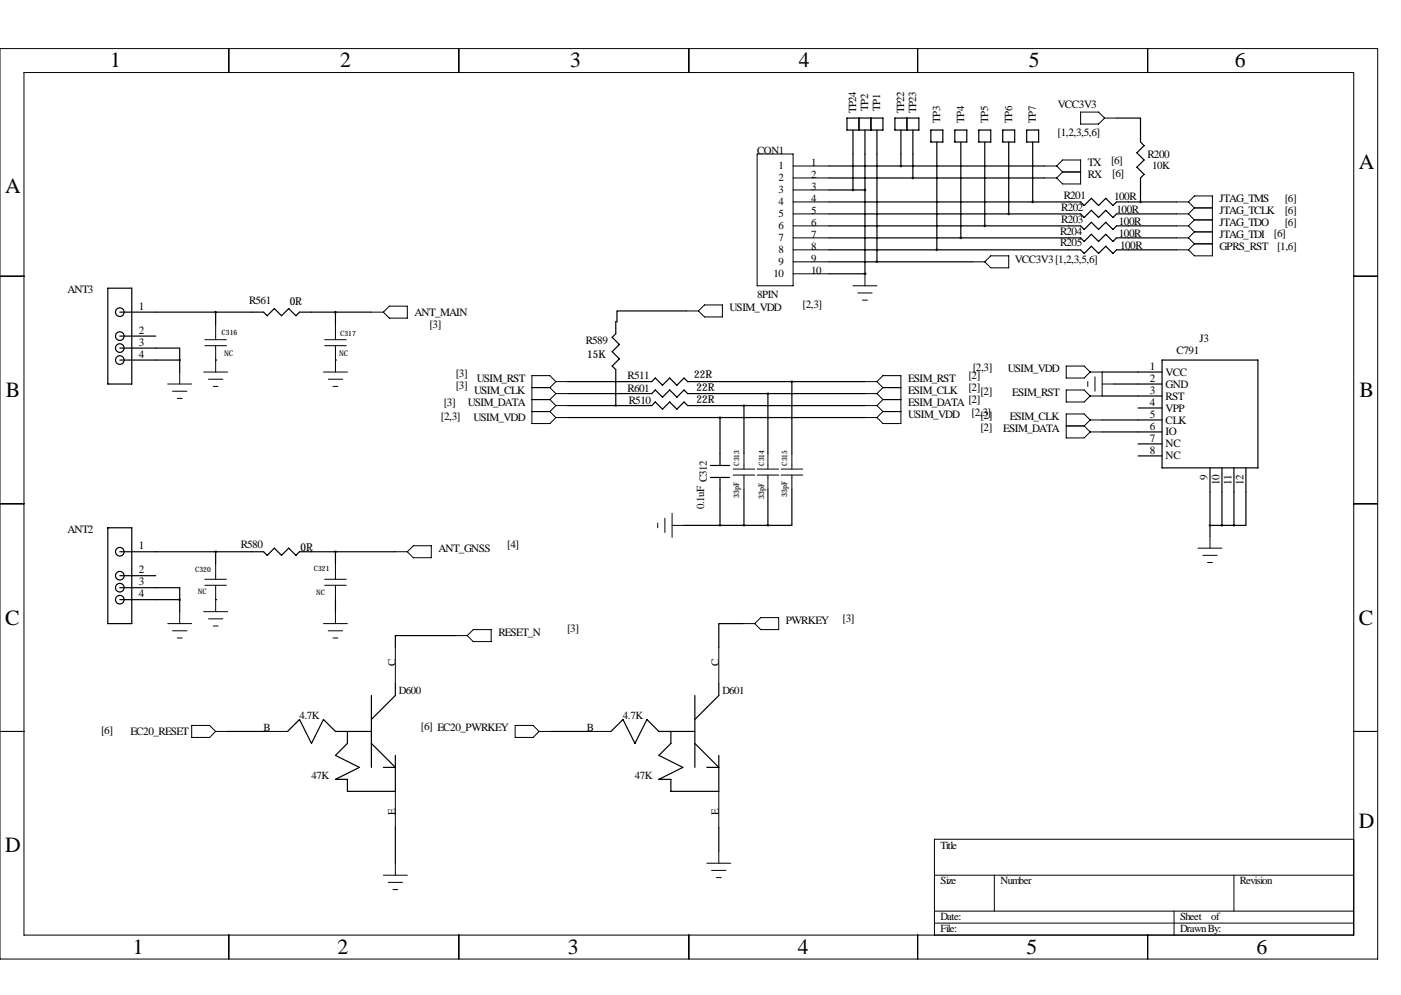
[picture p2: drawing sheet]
<svg xmlns="http://www.w3.org/2000/svg" width="297mm" height="211mm" viewBox="0 0 297 211" stroke-linecap="round" stroke-linejoin="round" font-family="sans-serif">
<g fill="none" stroke="#000" stroke-width=".21">
<path d="M0 10.3h292.1v193h-292.1zM5.1 15.4h281.9v182.9h-281.9zM48.5 10.3v5.1M97.3 10.3v5.1M146 10.3v5.1M194.6 10.3v5.1M243.3 10.3v5.1M160.5 32.7h7.6v27.9h-7.6zM168.1 35.2h7.7M168.1 37.7h7.7M221.5 35.2h2.5M221.5 37.7h2.5"/>
<path d="M224 35.2l1.3-1.3h3.8v5.1h-3.8l-1.3-1.3M224 35.2l1.3 1.3M225.3 36.5h3.8M225.3 36.5l-1.3 1.2M229.1 23.8h3.8l1.3 1.2-1.3 1.3h-3.8zM234.2 25h2.5M0 58.6h5.1M168.1 40.3h7.7M168.1 42.8h7.7M168.1 45.4h7.7M168.1 47.9h7.7M168.1 50.4h7.7"/>
<path d="M168.1 53h7.7M168.1 55.5h7.7M168.1 58.1h7.7M183.4 58.1v2.5M206.2 55.5h2.6M208.8 55.5l1.3-1.3h3.8v2.6h-3.8zM249.4 42.8h2.6M249.4 45.4h2.6M249.4 47.9h2.6M249.4 50.4h2.6M249.4 53h2.6M252 42.8l1.2 1.3"/>
<path d="M252 42.8l1.2-1.3h3.8v12.7h-3.8l-1.2-1.2M252 50.4l1.2 1.3M252 47.9l1.2 1.3M252 45.4l1.2 1.2M253.2 51.7h3.8M253.2 51.7l-1.2 1.3M253.2 49.2h3.8M253.2 49.2l-1.2 1.2M253.2 46.6h3.8M253.2 46.6l-1.2 1.3M253.2 44.1h3.8M253.2 44.1l-1.2 1.3"/>
<path d="M287 58.6h5.1M38.1 78.9v2.5M43.2 78.9h5.1M43.4 72h4.6M43.4 73.3h4.6M45.7 68.7v3.3M45.7 73.3v5.6M68.6 78.9h5.1M68.8 72h4.6M68.8 73.3h4.6M71.1 68.7v3.3M71.1 73.3v5.6"/>
<path d="M78.7 66.2h2.6M81.3 66.2l1.2-1.3h3.9v2.6h-3.9zM145.5 65.9h2.6M149.4 64.7h3.8v2.5h-3.8l-1.3-1.3zM180.8 60.6h5.1M181.9 62.1h3M182.9 63.6h1M226.1 77.6h3.8l1.2 1.3-1.2 1.3h-3.8zM231.1 78.9h2.6v5.1h-2.6M232.2 79.9v3M35.6 81.4h5M36.6 82.9h3"/>
<path d="M37.6 84.5h1M44.2 80.4h3M45.2 81.9h1M69.6 80.4h3M70.6 81.9h1M112.8 82.2h3.8M112.8 84.7h3.8M112.8 87.3h3.8M116.6 82.2l1.3 1.3M116.6 84.7l1.3 1.3M116.6 87.3l1.3 1.2M117.9 80.9h2.5"/>
<path d="M117.9 80.9l-1.3 1.3M117.9 80.9l-1.3-1.3h-3.8v10.2h3.8l1.3-1.3M117.9 83.5h2.5M117.9 83.5l-1.3 1.2M117.9 86h2.5M117.9 86l-1.3 1.3M117.9 88.5h2.5M155.4 99.5h4.6M157.7 96.2v3.3M160.5 99.5h4.6M162.8 96.2v3.3M165.6 99.5h4.6"/>
<path d="M167.9 96.2v3.3M183.4 80.9h2.5M183.4 83.5h2.5M183.4 86h2.5M183.4 88.5h2.5M185.9 80.9l1.3-1.3h3.8v10.2h-3.8l-1.3-1.3M185.9 80.9l1.3 1.3M185.9 83.5l1.3 1.2M185.9 86l1.3 1.3M187.2 82.2l-1.3 1.3M187.2 82.2h3.8M187.2 84.7h3.8"/>
<path d="M187.2 87.3h3.8M187.2 84.7l-1.3 1.3M187.2 87.3l-1.3 1.2M226.1 82.7h3.8l1.2 1.3-1.2 1.2h-3.8zM226.1 90.3h3.8M229.9 90.3l1.2 1.3M230.6 80.9v1M231.1 91.6h2.6M231.1 89l-1.2-1.2h-3.8v5.1h3.8l1.2-1.3M231.1 89h2.6M231.1 89l-1.2 1.3M233.7 81.4h2.5"/>
<path d="M0 106.8h5.1M45.7 119.5v3.3M71.1 119.5v3.3M83.8 117h2.6M87.6 115.7h3.8v2.6h-3.8l-1.2-1.3zM139.4 110.9v1M141 109.9v3M142.5 111.4h2.5M142.5 108.9v5M155.4 100.7h4.6M157.7 100.7v3.1M160.5 100.7h4.6"/>
<path d="M162.8 100.7v3.1M165.6 100.7h4.6M167.9 100.7v3.1M254 116.2h5.1M255 117.7h3.1M256 119.3h1M256.5 113.7v2.5M287 106.8h5.1M35.6 132.2h5M36.6 133.7h3M37.6 135.3h1M38.1 129.7v2.5"/>
<path d="M43.2 129.7h5.1M43.4 122.8h4.6M43.4 124.1h4.6M44.2 131.2h3M45.2 132.7h1M45.7 124.1v5.6M68.6 132.2h5.1M68.8 122.8h4.6M68.8 124.1h4.6M69.6 133.7h3M70.6 135.3h1M71.1 124.1v3"/>
<path d="M71.1 129.7v2.5M83.8 137.3v7.6M96.5 134.8h2.6M99.1 134.8l1.2-1.3h3.8v2.5h-3.8zM152.4 137.3v7.6M157.5 132.2h2.5M161.3 131h3.8v2.5h-3.8l-1.3-1.3zM0 155.1h5.1M40.6 153.8h3.8l1.3 1.3-1.3 1.3h-3.8zM45.7 155.1h2.6M55.9 155.1h5.1M109.2 153.8h3.8l1.3 1.3-1.3 1.3h-3.8z"/>
<path d="M114.3 155.1h2.5M124.5 155.1h5M287 155.1h5.1M83.8 167.8v7.6M152.4 167.8v7.6M287 177.9h-88.9v20.4M48.5 198.3v5M81.3 185.6h5.1M82.3 187.1h3M83.3 188.6h1M83.8 183v2.6M97.3 198.3v5"/>
<path d="M146 198.3v5M149.9 183h5M150.9 184.5h3M151.9 186.1h1M152.4 180.5v2.5M194.6 198.3v5M198.1 195.7h88.9M198.1 193.2h88.9M198.1 185.6h88.9M210.8 185.6v7.6M243.3 198.3v5M248.9 193.2v5.1"/>
<path d="M261.6 185.6v7.6"/>
</g>
<g fill="none" stroke="#000" stroke-width=".25">
<path d="M175.8 37.7h45.7M175.8 35.2h45.7M179.6 25h7.6v2.6h-7.6zM180.8 27.6v12.7M182.1 25v2.6M183.4 27.6v30.5M184.7 25v2.6M185.9 27.6v27.9M189.7 25h5.1v2.6h-5.1zM191 27.6v7.6M192.3 25v2.6M193.5 27.6v10.1"/>
<path d="M197.4 27.6h2.5v2.5h-2.5zM198.6 30.1v22.9M202.4 27.6h2.6v2.5h-2.6zM203.7 30.1v20.3M207.5 27.6h2.6v2.5h-2.6zM208.8 30.1v17.8M212.6 27.6h2.5v2.5h-2.5zM213.9 30.1v15.3M217.7 27.6h2.5v2.5h-2.5zM218.9 30.1v12.7M236.7 25h5.1v5.1l.8 .8-1.6 1.5 1.6 1.5-1.6 1.5 1.6 1.6-.8 .7v5.1M175.8 47.9h53.3l.8 .8 1.5-1.6 1.5 1.6 1.5-1.6 1.6 1.6 .7-.8h12.7"/>
<path d="M175.8 42.8h53.3l.8 .8 1.5-1.5 1.5 1.5 1.5-1.5 1.6 1.5 .7-.8h12.7M175.8 45.4h53.3l.8 .7 1.5-1.5 1.5 1.5 1.5-1.5 1.6 1.5 .7-.7h12.7M175.8 50.4h53.3l.8 .8 1.5-1.5 1.5 1.5 1.5-1.5 1.6 1.5 .7-.8h12.7M175.8 53h53.3l.8 .7 1.5-1.5 1.5 1.5 1.5-1.5 1.6 1.5 .7-.7h12.7M175.8 55.5h30.4M175.8 58.1h7.6M175.8 40.3h7.6M183.4 58.1h.1M22.9 61.1h5v20.3h-5zM25.4 73.8h12.7v2.5M25.4 66.2h30.5l.7 .7 1.6-1.5 1.5 1.5 1.5-1.5 1.5 1.5 .8-.7h15.2M25.4 71.3h7.6"/>
<path d="M25.4 76.3h12.7M38.1 76.3v2.6M45.7 76.3h.1M45.7 66.2v2.5M71.1 76.3h.1M71.1 66.2v2.5M145.5 65.9h-14.7v2.3h-.2v2.6l-.8 .7 1.5 1.5-1.5 1.6 1.5 1.5-1.5 1.5 .8 .8v7.6M233.7 78.9h12.7M246.4 76.3h20.3v22.9h-20.3zM120.4 83.5h17.8l.7-.8 1.6 1.5 1.5-1.5 1.5 1.5 1.5-1.5 .8 .8h37.6M120.4 80.9h17.8l.7-.7 1.6 1.5 1.5-1.5 1.5 1.5 1.5-1.5 .8 .7h37.6M120.4 86h17.8l.7-.8 1.6 1.6 1.5-1.6 1.5 1.6 1.5-1.6 .8 .8h37.6"/>
<path d="M120.4 88.5h63M150.6 98.7h4.1M152.7 88.5v10.2M157.7 86v10.2M162.8 83.5v12.7M167.9 80.9v15.3M233.7 84h12.7M233.7 89h12.7M233.7 91.6h12.7M236.2 81.4h10.2M241.3 86.5h5.1M241.3 94.1h5.1"/>
<path d="M241.3 96.7h5.1M256.5 99.2v14.5M259.1 99.2v12.2M261.6 99.2v12.2M264.2 99.2v12.2h-2.6M22.9 111.9h5v20.3h-5zM25.4 117h30.5l.7 .7 1.6-1.5 1.5 1.5 1.5-1.5 1.5 1.5 .8-.7h20.3M45.7 117v2.5M71.1 117v2.5M145 111.4h17.8M150.6 101.2h4.1M152.7 101.2v10.2"/>
<path d="M157.7 103.8v7.6M162.8 103.8v7.6M167.9 103.8v7.6h-5.1M256.5 111.4h5.1M25.4 124.6h12.7v2.5M25.4 122.1h7.6M25.4 127.1h12.7M38.1 127.1v2.6M45.7 127.1h.1M71.1 127.1v2.6M96.5 134.8h-12.7v2.5M157.5 132.2h-5.1v5.1"/>
<path d="M48.3 155.1h7.6M61 155.1l2.5-2.6 2.5 5.1 2.6-5.1 2.5 2.6h7.6M73.7 155.1v2.5l-2.6 2.6 5.1 2.5-5.1 2.5h2.6v2.6h10.1v-7.6M78.7 147.5v15.2M78.7 157.6l5.1 5.1h-2.5M83.8 144.9v2.6l-5.1 5M116.8 155.1h7.7M129.5 155.1l2.6-2.6 2.5 5.1 2.6-5.1 2.5 2.6h7.6M142.2 155.1v2.5l-2.5 2.6 5.1 2.5-5.1 2.5h2.5v2.6h10.2v-7.6M147.3 157.6l5.1 5.1h-2.5M147.3 147.5v15.2M152.4 144.9v2.6l-5.1 5"/>
<path d="M83.8 175.4v7.6M152.4 175.4v5.1"/>
<circle cx="25.4" cy="71.3" r=".91"/>
<circle cx="25.4" cy="66.2" r=".91"/>
<circle cx="25.4" cy="73.8" r=".91"/>
<circle cx="25.4" cy="76.3" r=".91"/>
<circle cx="25.4" cy="117" r=".91"/>
<circle cx="25.4" cy="124.6" r=".91"/>
<circle cx="25.4" cy="127.1" r=".91"/>
<circle cx="25.4" cy="122.1" r=".91"/>
</g>
<path d="M130.5 86a.05 .05 0 0 0 .1 0 .05 .05 0 0 0-.1 0zM152.6 88.5a.05 .05 0 0 0 .1 0 .05 .05 0 0 0-.1 0zM157.7 86a.05 .05 0 0 0 .1 0 .05 .05 0 0 0-.1 0zM152.6 111.4a.05 .05 0 0 0 .1 0 .05 .05 0 0 0-.1 0zM157.7 111.4a.05 .05 0 0 0 .1 0 .05 .05 0 0 0-.1 0zM256.5 111.4a.05 .05 0 0 0 .1 0 .05 .05 0 0 0-.1 0zM213.8 45.4a.05 .05 0 0 0 .1 0 .05 .05 0 0 0-.1 0zM218.9 42.8a.05 .05 0 0 0 .1 0 .05 .05 0 0 0-.1 0zM193.5 37.7a.05 .05 0 0 0 .1 0 .05 .05 0 0 0-.1 0zM180.8 40.3a.05 .05 0 0 0 .1 0 .05 .05 0 0 0-.1 0z" fill="#000" stroke="#000" stroke-width=".51"/>
<g font-size="4.6">
<text x="23.3" y="14.3">1</text>
<text x="72.1" y="14.3">2</text>
<text x="120.9" y="14.3">3</text>
<text x="169.4" y="14.3">4</text>
<text x="218.1" y="14.3">5</text>
<text x="261.8" y="14.3">6</text>
<text x="288.1" y="35.9">A</text>
<text x="1.1" y="41">A</text>
<text x="1.2" y="84.2">B</text>
<text x="288.2" y="84.2">B</text>
<text x="1.1" y="132.4">C</text>
<text x="288.1" y="132.4">C</text>
<text x="288.1" y="175.6">D</text>
<text x="1.1" y="180.7">D</text>
<text x="28.2" y="202.3">1</text>
<text x="71.6" y="202.3">2</text>
<text x="120.4" y="202.3">3</text>
<text x="169.1" y="202.3">4</text>
<text x="217.6" y="202.3">5</text>
<text x="266.4" y="202.3">6</text>
</g>
<g font-size="2.4">
<text x="224.3" y="23">VCC3V3</text>
<text x="224.2" y="28.8">[1,2,3,5,6]</text>
<text x="230.6" y="35.2">TX</text>
<text x="235.6" y="34.7">[6]</text>
<text x="243.3" y="33.4">R200</text>
<text x="230.6" y="37.7">RX</text>
<text x="235.8" y="37.5">[6]</text>
<text x="225" y="44.8">R202</text>
<text x="225" y="47.4">R203</text>
<text x="225.5" y="42.3">R201</text>
<text x="236.2" y="42.3">100R</text>
<text x="236.7" y="45.1">100R</text>
<text x="237.2" y="47.6">100R</text>
<text x="258.6" y="47.9">JTAG_TDO</text>
<text x="258.6" y="45.4">JTAG_TCLK</text>
<text x="258.6" y="42.8">JTAG_TMS</text>
<text x="272.4" y="47.9">[6]</text>
<text x="272.4" y="45.3">[6]</text>
<text x="272.4" y="42.8">[6]</text>
<text x="224.8" y="49.9">R204</text>
<text x="224.8" y="52.2">R205</text>
<text x="237.2" y="50.2">100R</text>
<text x="237.5" y="52.7">100R</text>
<text x="258.6" y="53">GPRS_RST</text>
<text x="258.6" y="50.4">JTAG_TDI</text>
<text x="270.1" y="50.2">[6]</text>
<text x="270.8" y="53">[1,6]</text>
<text x="215.1" y="55.8">VCC3V3 [1,2,3,5,6]</text>
<text x="14.3" y="62.1">ANT3</text>
<text x="29.5" y="65.7">1</text>
<text x="52.8" y="64.4">R561</text>
<text x="154.7" y="65.9">USIM_VDD</text>
<text x="170.2" y="65.4">[2,3]</text>
<text x="29.5" y="70.8">2</text>
<text x="87.9" y="66.9">ANT_MAIN</text>
<text x="91" y="69.5">[3]</text>
<text x="29.5" y="73.3">3</text>
<text x="29.5" y="75.8">4</text>
<text x="124.2" y="73">R589</text>
<text x="249.4" y="75.1">C791</text>
<text x="254.3" y="72.5">J3</text>
<text x="96.6" y="79.9">[3]</text>
<text x="96.6" y="82.4">[3]</text>
<text x="100.5" y="83.5">USIM_CLK</text>
<text x="101.1" y="80.9">USIM_RST</text>
<text x="133.1" y="83.2">R601</text>
<text x="133.1" y="80.4">R511</text>
<text x="192.5" y="80.9">ESIM_RST</text>
<text x="192.5" y="83.5">ESIM_CLK</text>
<text x="205.3" y="80.4">[2]</text>
<text x="205.3" y="82.9">[2]</text>
<text x="206.2" y="78.6">[2,3]</text>
<text x="207.9" y="83.7">[2]</text>
<text x="213.7" y="78.9">USIM_VDD</text>
<text x="214.6" y="84">ESIM_RST</text>
<text x="243.8" y="78.4">1</text>
<text x="243.8" y="80.9">2</text>
<text x="243.8" y="83.5">3</text>
<text x="247.1" y="79.6">VCC</text>
<text x="247.1" y="82.2">GND</text>
<text x="93.5" y="89">[2,3]</text>
<text x="94.1" y="86">[3]</text>
<text x="99.2" y="86">USIM_DATA</text>
<text x="100.4" y="89.3">USIM_VDD</text>
<text x="133.3" y="85.7">R510</text>
<text x="192.5" y="86">ESIM_DATA [2]</text>
<text x="192.5" y="88.5">USIM_VDD</text>
<text x="206" y="88.3">[2,3]</text>
<text x="207.9" y="88.8">[2]</text>
<text x="214.1" y="89">ESIM_CLK</text>
<text x="243.8" y="86">4</text>
<text x="243.8" y="88.5">5</text>
<text x="247.1" y="84.7">RST</text>
<text x="247.1" y="87.3">VPP</text>
<text x="247.1" y="89.8">CLK</text>
<text x="207.9" y="91.3">[2]</text>
<text x="212.7" y="91.6">ESIM_DATA</text>
<text x="243.8" y="91.1">6</text>
<text x="243.8" y="93.6">7</text>
<text x="247.1" y="92.3">IO</text>
<text x="247.1" y="94.9">NC</text>
<text x="243.8" y="96.2">8</text>
<text x="247.1" y="97.4">NC</text>
<text x="256" y="101.8" transform="rotate(-90 256 101.8)">9</text>
<text x="258.6" y="102.9" transform="rotate(-90 258.6 102.9)">10</text>
<text x="261.1" y="102.9" transform="rotate(-90 261.1 102.9)">11</text>
<text x="263.7" y="102.9" transform="rotate(-90 263.7 102.9)">12</text>
<text x="14.3" y="112.9">ANT2</text>
<text x="29.5" y="116.5">1</text>
<text x="51" y="116.2">R580</text>
<text x="93" y="117">ANT_GNSS</text>
<text x="107.5" y="116.2">[4]</text>
<text x="29.5" y="121.6">2</text>
<text x="29.5" y="124.1">3</text>
<text x="29.5" y="126.6">4</text>
<text x="178.7" y="132">[3]</text>
<text x="105.7" y="134.8">RESET_N</text>
<text x="120.2" y="134">[3]</text>
<text x="166.6" y="132.2">PWRKEY</text>
<text x="21.4" y="155.6">[6]</text>
<text x="27.7" y="155.8">EC20_RESET</text>
<text x="89.3" y="154.8">[6] EC20_PWRKEY</text>
</g>
<g font-size="2.3">
<text x="181.5" y="24" transform="rotate(-90 181.5 24)">TP24</text>
<text x="184.1" y="23.4" transform="rotate(-90 184.1 23.4)">TP2</text>
<text x="186.6" y="23.4" transform="rotate(-90 186.6 23.4)">TP1</text>
<text x="191.7" y="24" transform="rotate(-90 191.7 24)">TP22</text>
<text x="194.2" y="24" transform="rotate(-90 194.2 24)">TP23</text>
<text x="199.3" y="26" transform="rotate(-90 199.3 26)">TP3</text>
<text x="204.4" y="26" transform="rotate(-90 204.4 26)">TP4</text>
<text x="209.5" y="26" transform="rotate(-90 209.5 26)">TP5</text>
<text x="214.6" y="26" transform="rotate(-90 214.6 26)">TP6</text>
<text x="219.6" y="26" transform="rotate(-90 219.6 26)">TP7</text>
<text x="160.5" y="32.7">CON1</text>
<text x="165.1" y="35.9">1</text>
<text x="172" y="35.2">1</text>
<text x="244.3" y="35.9">10K</text>
<text x="165.1" y="38.5">2</text>
<text x="165.1" y="41">3</text>
<text x="172" y="37.7">2</text>
<text x="172" y="40.3">3</text>
<text x="165.1" y="43.5">4</text>
<text x="165.1" y="46.1">5</text>
<text x="172" y="42.8">4</text>
<text x="172" y="45.4">5</text>
<text x="172" y="47.9">6</text>
<text x="165.1" y="48.6">6</text>
<text x="165.1" y="51.2">7</text>
<text x="165.1" y="53.7">8</text>
<text x="172" y="50.4">7</text>
<text x="172" y="53">8</text>
<text x="164" y="58.8">10</text>
<text x="165.1" y="56.2">9</text>
<text x="172" y="55.5">9</text>
<text x="172" y="58.1">10</text>
<text x="61.4" y="64.7">0R</text>
<text x="160.5" y="63.1">8PIN</text>
<text x="124.5" y="75.9">15K</text>
<text x="147.2" y="80.2">22R</text>
<text x="147.7" y="83">22R</text>
<text x="147.7" y="85.5">22R</text>
<text x="149.3" y="107.9" transform="rotate(-90 149.3 107.9)">0.1uF C312</text>
<text x="63.7" y="116.7">0R</text>
<text x="83.8" y="141.1" transform="rotate(-90 83.8 141.1)">C</text>
<text x="152.4" y="141.1" transform="rotate(-90 152.4 141.1)">C</text>
<text x="84.6" y="147.2">D600</text>
<text x="153.2" y="147.2">D601</text>
<text x="55.8" y="155.1">B</text>
<text x="63.5" y="152.5">4.7K</text>
<text x="124.4" y="155.1">B</text>
<text x="132.1" y="152.5">4.7K</text>
<text x="66" y="165.2">47K</text>
<text x="134.6" y="165.2">47K</text>
<text x="83.8" y="172.8" transform="rotate(-90 83.8 172.8)">E</text>
<text x="152.4" y="172.8" transform="rotate(-90 152.4 172.8)">E</text>
<text x="199.4" y="179.9">Title</text>
<text x="199.4" y="187.5">Size</text>
<text x="212.1" y="187.5">Number</text>
<text x="262.9" y="187.5">Revision</text>
<text x="199.4" y="197.7">File:</text>
<text x="199.4" y="195.2">Date:</text>
<text x="250.2" y="195.2">Sheet</text>
<text x="250.2" y="197.7">Drawn By:</text>
<text x="256.8" y="195.2">of</text>
</g>
<g font-size="1.6">
<text x="47" y="71.1">C316</text>
<text x="72.1" y="71.3">C317</text>
<text x="47.5" y="75.5">NC</text>
<text x="71.9" y="75.5">NC</text>
<text x="156.7" y="98.7" transform="rotate(-90 156.7 98.7)">C313</text>
<text x="162.1" y="98.7" transform="rotate(-90 162.1 98.7)">C314</text>
<text x="166.9" y="98.7" transform="rotate(-90 166.9 98.7)">C315</text>
<text x="156.7" y="105.5" transform="rotate(-90 156.7 105.5)">33pF</text>
<text x="162.1" y="105.8" transform="rotate(-90 162.1 105.8)">33pF</text>
<text x="166.9" y="105.3" transform="rotate(-90 166.9 105.3)">33pF</text>
<text x="41.4" y="121.4">C320</text>
<text x="41.9" y="126">NC</text>
<text x="66.5" y="121.1">C321</text>
<text x="67.1" y="126.2">NC</text>
</g>
</svg>
